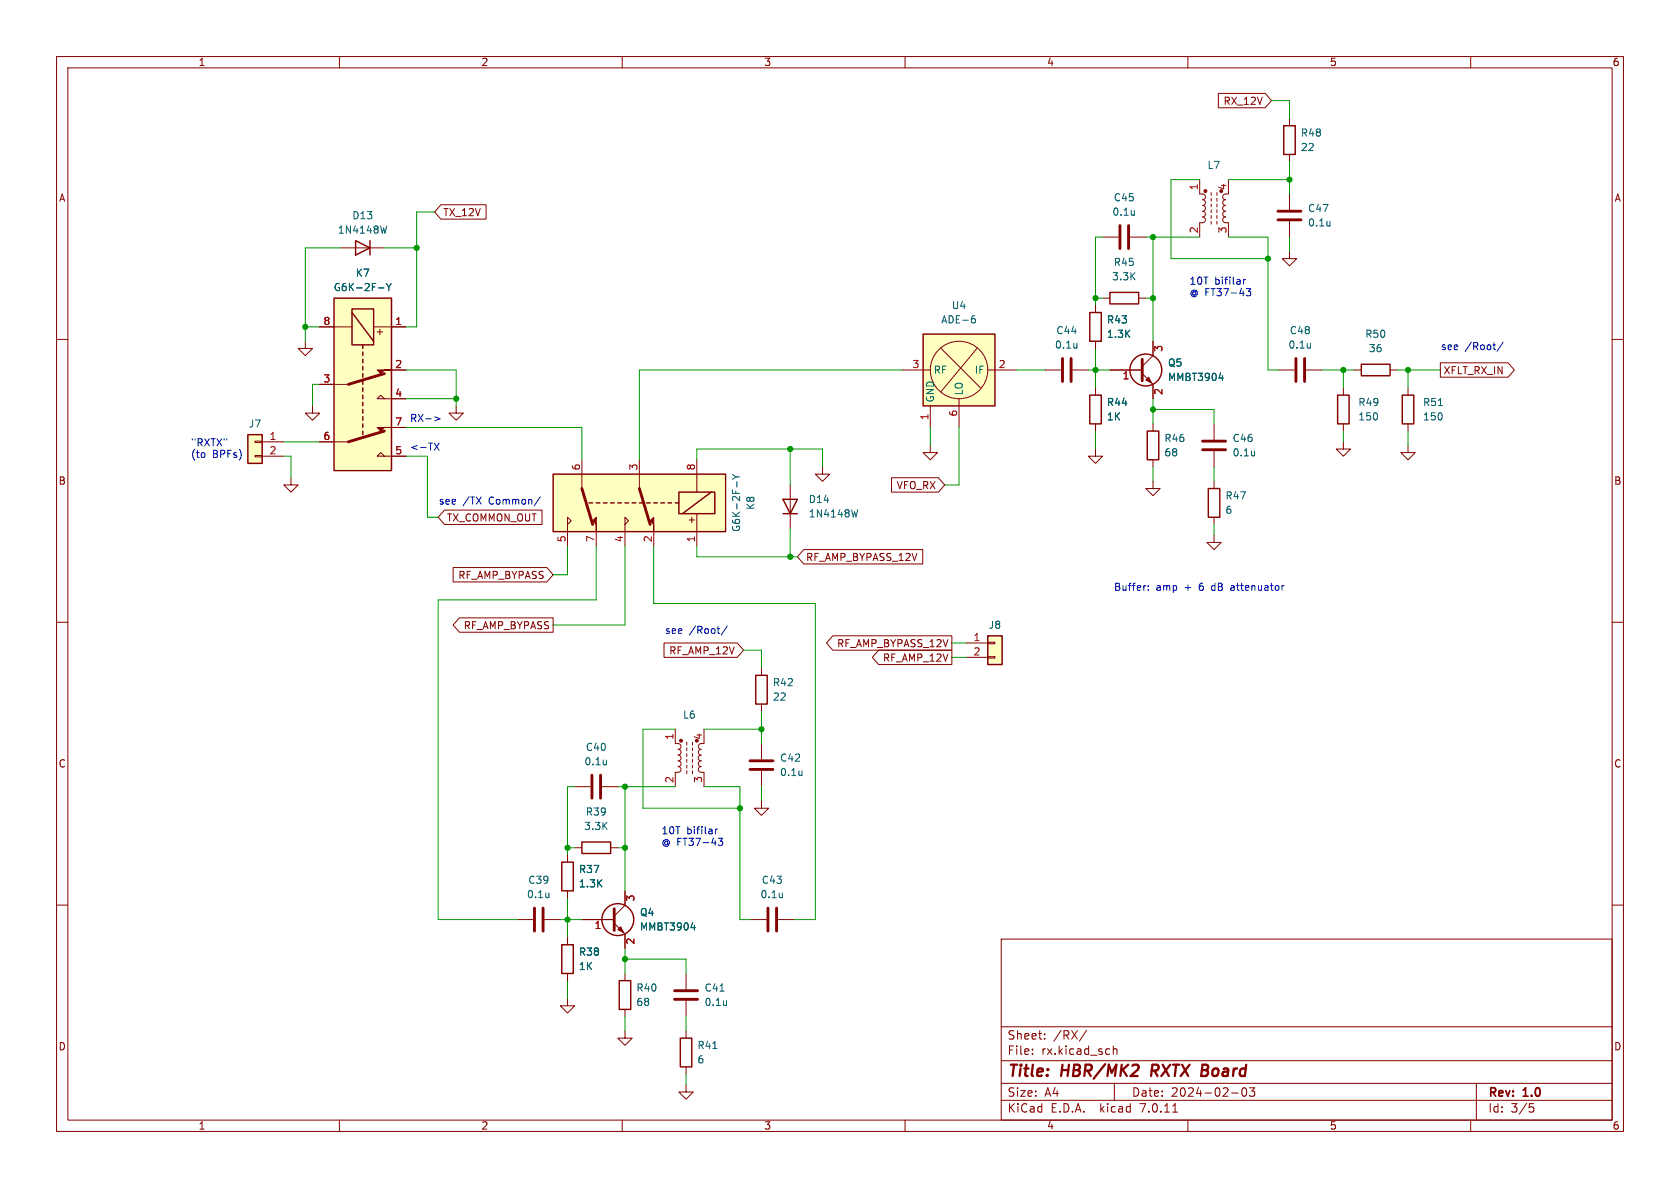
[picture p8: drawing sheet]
<svg xmlns="http://www.w3.org/2000/svg" width="297mm" height="210mm" viewBox="0 0 297 210" stroke-linecap="round" stroke-linejoin="round" font-family="sans-serif">
<g fill="none" stroke="#840000" stroke-width=".18">
<path d="M10 10h277v190h-277zM12 12h273v186h-273zM60 10v2M110 10v2M160 10v2M210 10v2M215.4 16.5h8.3l1.1 1.3-1.1 1.3h-8.3zM260 10v2M77.9 36.2h8v2.5h-8l-1.1-1.2zM212.1 31.8v2.5h.7l.3 .5-.2 .4-.3 .1 .3 .1 .2 .3-.1 .5-.4 .1 .3 .1 .2 .3-.1 .4-.4 .2 .4 .2 .1 .4-.2 .3-.3 .2 .4 .1 .1 .4-.3 .4-.7 .1v2.5M214.1 34v.5M214.1 35.1v.5"/>
<path d="M214.1 36.1v.5M214.1 37.1v.5M214.1 38.1v.5M214.1 39.1v.5M215.1 34v.5M215.1 35.1v.5M215.1 36.1v.5M215.1 37.1v.5M215.1 38.1v.5M215.1 39.1v.5M216.7 34.3l-.4 .1-.1 .3 .1 .5 .4 .1-.3 .1-.2 .3 .1 .4 .4 .2-.4 .2-.1 .5 .2 .2 .3 .1-.4 .2-.1 .4 .1 .3 .4 .2-.4 .1-.1 .4 .2 .4 .8 .1v2.5M217.2 31.8v2.5"/>
<path d="M228 21v1.2M228 27.3v1.3M228 34.3v2.8M228 39.1v2.8M10 60h2M56.5 57.8h5.7M60.3 43.8h7.6M66 57.8h5.8M193.7 54v1.2M194.9 52.7h1.3M194.9 41.9h2.8M199.8 41.9h2.8"/>
<path d="M201.3 52.7h1.3M228 44.5v1.2h1.2l-1.2 1.3-1.3-1.3h1.3M285 60h2M45.1 78h1.3v.2h-1.3zM46.4 78.1h3.8M54 60.3v1.3h1.2l-1.2 1.3-1.3-1.3h1.3M55.2 71.8v1.2h1.3l-1.3 1.3-1.2-1.3h1.2M56.5 78.1h5.1M56.5 67.9h5.1M67.9 70.5l-.6-.6-.6 .6h5.1M69.2 65.4h2.6M69.2 75.6h2.6"/>
<path d="M80.6 71.8v1.2h1.3l-1.3 1.3-1.2-1.3h1.2M159.4 65.4h5.1M164.5 78.7v1.3h1.2l-1.2 1.3-1.3-1.3h1.3M164.5 71.8v3.8M166.4 61.6l7 7M169.5 70.5v5.1M172.7 61.6l-6.3 7.6M174.6 65.4h5.1M184.8 65.4h2.8M189.6 65.4h2.8M193.7 79.4v1.2h1.2l-1.2 1.3-1.3-1.3h1.3M193.7 60.3v1.3"/>
<path d="M193.7 68.6v1.3M193.7 74.9v1.3M196.2 65.4h5.7M201.9 66l1.9 1.9v2.6M203.8 60.3v2.6l-1.9 1.9M203.8 74.9v1.3M214.6 74.9v2.8M214.6 79.8v2.8M226.1 65.4h2.8M230.9 65.4h2.8M237.5 78.1v1.3h1.3l-1.3 1.2-1.3-1.2h1.3M237.5 68.6v1.3"/>
<path d="M237.5 74.9v1.3M239.4 65.4h1.3M245.7 65.4h1.3M248.9 78.7v1.3h1.3l-1.3 1.3-1.3-1.3h1.3M248.9 68.6v1.3M248.9 74.9v1.3M254.6 64.1h12l1.1 1.3-1.1 1.3h-12zM45.1 80.5h1.3v.3h-1.3zM46.4 80.6h3.8M51.4 84.5v1.2h1.3l-1.3 1.3-1.2-1.3h1.2M67.9 80.6l-.6-.6-.6 .6h5.1M78.6 90.2h17.2v2.5h-17.2l-1.1-1.3z"/>
<path d="M100.3 92.7l.7-.6-.7-.7v5.1M102.9 81.3v5.1M105.4 94v2.5M110.5 92.7l.6-.6-.6-.7v5.1M113 81.3v5.1M115.6 94v2.5M123.2 81.3v5.7M123.2 90.8v5.7M139.7 85.7v7.6M142.1 97.2h21v2.5h-21l-1.1-1.3zM145.4 82.6v1.2h1.3l-1.3 1.3-1.3-1.3h1.3M157.6 84.5h8.3l1.1 1.2-1.1 1.3h-8.3z"/>
<path d="M203.8 85.1v1.3h1.3l-1.3 1.2-1.2-1.2h1.2M203.8 81.3v1.3M214.6 94.6v1.3h1.3l-1.3 1.3-1.2-1.3h1.2M214.6 85.1v1.3M214.6 91.4v1.3M10 110h2M80.1 100.3h16.6l1.1 1.3-1.1 1.3h-16.6zM81.2 109.2h16.6v2.6h-16.6l-1.1-1.3zM117.4 113.7h12.9l1.1 1.2-1.1 1.3h-12.9zM134.6 118.1v1.3M147.2 112.4h21.1v2.5h-21.1l-1.1-1.2zM155.3 114.9h13v2.6h-13l-1.1-1.3z"/>
<path d="M170.8 113.7h3.8M170.8 116.2h3.8M174.6 116.1h1.3v.2h-1.3zM174.6 113.5h1.3v.3h-1.3zM285 110h2M101.6 139.1h2.8M106.4 139.1h2.8M119.4 128.9v2.5l.7 .1 .3 .5-.2 .3-.3 .2 .3 .1 .2 .3-.1 .4-.4 .2 .3 .1 .2 .2-.1 .5-.4 .2 .4 .2 .1 .4-.2 .3-.3 .1 .4 .2 .1 .4-.3 .4h-.7v2.6M121.4 131.2v.5M121.4 132.2v.5M121.4 133.2v.5M121.4 134.2v.5"/>
<path d="M121.4 135.3v.5M121.4 136.3v.5M122.4 131.2v.5M122.4 132.2v.5M122.4 133.2v.5M122.4 134.2v.5M122.4 135.3v.5M122.4 136.3v.5M124 131.4l-.4 .2-.2 .3 .2 .4 .4 .2-.4 .1-.1 .3 .1 .4 .4 .2-.5 .2v.4l.2 .3 .3 .1-.4 .2-.1 .4 .1 .3 .4 .1-.4 .2-.2 .3 .3 .5h.8v2.6M124.5 128.9v2.5M134.6 124.5v1.2M134.6 131.4v2.8"/>
<path d="M134.6 136.3v2.8M10 160h2M100.3 151.1v1.3M100.3 157.5v1.3M101.6 149.9h1.3M107.9 149.9h1.3M110.5 157.5v2.5l-1.9 1.9M134.6 141.6v1.3h1.3l-1.3 1.2-1.3-1.2h1.3M285 160h2M91.4 162.6h2.8M96.3 162.6h2.8M100.3 176.5v1.3h1.3l-1.3 1.3-1.2-1.3h1.2"/>
<path d="M100.3 165.7v1.3M100.3 172.1v1.3M102.9 162.6h5.7M108.6 163.2l1.9 1.9v2.5M110.5 172.1v1.3M110.5 178.4v1.3M121.3 172.1v2.8M121.3 176.9v2.8M132.7 162.6h2.8M137.5 162.6h2.8M177 166h108v32h-108zM60 198v2"/>
<path d="M110 198v2M110.5 182.2v1.3h1.3l-1.3 1.3-1.3-1.3h1.3M121.3 191.8v1.2h1.3l-1.3 1.3-1.3-1.3h1.3M121.3 182.2v1.3M121.3 188.6v1.3M160 198v2M177 194.5h108M177 191.5h108M177 187.5h108M177 181.5h108M182.5 186.3v.1M182.5 185.5v.1"/>
<path d="M184.7 183.6v.1M184.7 182.8v.1M192.1 182.1l-1.3 2M196.8 184.9v1.5M196.8 185.5l.2-.1 .4 .1 .1 .9M197 191.5v3M207.3 196.6h.9M210 198v2M217.7 193.2h1.2M219.7 192.4l.2-.1a.81 .81 0 0 1 .6 .6 .81 .81 0 0 1-.3 .8l-.2 .1a.81 .81 0 0 1-.3-1.4zM220.9 192.3h.9l-.5 .6 .4 .1v.7l-.2 .1h-.4l-.2-.1M260 198v2"/>
<path d="M261 191.5v6.5M270.4 195.1h.7M270.5 195.7h.4l.3 .3-.2 .5-.5 .1"/>
<circle cx="169.5" cy="65.4" r="5.1"/>
</g>
<path d="M203.6 189.3h.8M203.7 188.2l-.2 2" fill="none" stroke="#840000" stroke-width=".4"/>
<g fill="none" stroke="#840000" stroke-width=".25">
<path d="M226.9 22.2h2.1v5.1h-2.1zM59.1 52.7h10.1v30.5h-10.1zM62.2 54.6h3.8v6.4h-3.8zM62.2 55.2l3.8 5.1M62.9 42.5l2.5 1.3-2.5 1.3zM65.4 42.5v2.6M163.2 59.1h12.7v12.7h-12.7zM192.7 55.2h2v5.1h-2zM196.2 51.7h5.1v2h-5.1zM43.8 76.8h2.6v5.1h-2.6zM64.1 61v.6M64.1 62.2v.7"/>
<path d="M64.1 63.5v.6M64.1 64.8v.6M64.1 66v.7M64.1 67.3v.6M64.1 68.6v.6M64.1 69.9v.6M64.1 71.1v.7M64.1 72.4v.6M64.1 73.7v.6M64.1 74.9v.7M64.1 76.2v.6M192.7 69.9h2v5h-2z"/>
<path d="M202.8 76.2h2.1v5.1h-2.1zM236.5 69.9h2v5h-2zM240.7 64.4h5v2h-5zM247.9 69.9h2v5h-2zM97.8 83.8h30.5v10.2h-30.5zM104.1 88.9h.7M105.4 88.9h.6M106.7 88.9h.6M107.9 88.9h.7M109.2 88.9h.7M110.5 88.9h.6M111.8 88.9h.6"/>
<path d="M113 88.9h.7M114.3 88.9h.6M115.6 88.9h.6M116.8 88.9h.7M118.1 88.9h.6M119.4 88.9h.6M120 87h6.4v3.8h-6.4zM125.7 87l-5.1 3.8M138.4 88.3h2.6l-1.3 2.5zM138.4 90.8h2.6M213.6 86.4h2v5h-2zM133.6 119.4h2v5.1h-2z"/>
<path d="M174.6 112.4h2.6v5.1h-2.6zM99.3 152.4h2v5.1h-2zM102.9 148.8h5v2.1h-5zM99.3 167h2v5.1h-2zM109.5 173.4h2v5h-2zM120.3 183.5h2v5.1h-2z"/>
<circle cx="202.6" cy="65.4" r="2.82"/>
<circle cx="109.2" cy="162.6" r="2.82"/>
</g>
<g fill="none" stroke="#840000" stroke-width=".51">
<path d="M198 39.9v4M199.5 39.9v4M225.9 37.3h4.1M225.9 38.9h4.1M67.9 66l-6.3 1.9M67.9 76.2l-6.3 1.9M187.8 63.4v4M189.4 63.4v4M201.9 63.5v3.8M212.6 78h4.1M212.6 79.5h4.1M229.1 63.4v4"/>
<path d="M230.6 63.4v4M102.9 86.4l1.9 6.3M113 86.4l1.9 6.3M104.6 137v4.1M106.2 137v4.1M132.6 134.5h4.1M132.6 136h4.1M94.5 160.5v4.1M96 160.5v4.1M108.6 160.7v3.8M119.3 175.1h4M119.3 176.7h4"/>
<path d="M135.8 160.5v4.1M137.3 160.5v4.1"/>
</g>
<g fill="none" stroke="#006464" stroke-width=".18">
<path d="M68.4 39.9l-.3 1.3M200.5 37.2v.8M200.5 37.9v.1M235.1 39.1v.8M235.1 39.8v.1M66.9 50.9h1M68.3 50.1l.4 .7M68.7 50.8v.6M69.2 50.1l-.5 .7M172 56.3l.3 .1 .1 .2v.4l-.4 .1M172.3 55.8l-.3 .1M190.4 60.7v.8"/>
<path d="M190.4 61.4l-.1 .1M215.5 66.8h.8M216.1 66.4v.9M221.8 79.7v.9M231.7 60.7v.8M231.7 61.4l-.1 .1M254.3 71.7h.7M129.5 83.9l.6 .4M130.1 84.3h.7M130.1 84.3l-.6 .4M130.3 85.2v.9M151.6 90.1l-.3 1.3"/>
<path d="M221.8 80.5h-.1M107.2 134.4v.8M107.2 135.1h-.1M141.8 136.3v.8M141.8 137h-.1M97 157.8v.9M97 158.6h.1M138.3 157.8v.9M138.3 158.6h-.1M122.2 164h.7M122.8 163.6v.8M127.3 175.2h.7"/>
<path d="M128.4 176.9v.8M128.4 177.6v.1M126 185.4h.7"/>
</g>
<g fill="#840000" stroke="#840000" stroke-width=".18">
<path d="M66.7 65.4h2.5h-1.3l-.6 .6z"/>
<path d="M66.7 75.6h2.5h-1.3l-.6 .6z"/>
<path d="M202.6 67.2l.5-.5 .5 1z"/>
<path d="M109.2 164.3l.5-.5 .5 1z"/>
<path d="M114.9 92.1l.7-.7v2.6v-1.3z"/>
<path d="M104.8 92.1l.6-.7v2.6v-1.3z"/>
<circle cx="120.4" cy="130.9" r=".25"/>
<circle cx="213.1" cy="33.8" r=".25"/>
</g>
<g fill="#ffffc2" stroke="#ffffc2" stroke-width=".18">
<path d="M43.8 76.8h2.6v5.1h-2.6z"/>
<path d="M59.1 52.7h10.1v30.5h-10.1z"/>
<path d="M163.2 59.1h12.7v12.7h-12.7z"/>
<path d="M97.8 83.8h30.5v10.2h-30.5z"/>
<path d="M174.6 112.4h2.6v5.1h-2.6z"/>
</g>
<g fill="none" stroke="#0000c2" stroke-width=".18">
<path d="M219.8 49.4v.8M220.2 49.4l-.4 .2M220.3 51h.8l-.4 .5 .3 .1v.6l-.1 .1-.6-.1M76.8 78.3l.8 1.3M76.8 73.7l1 .3-1 .4M77.6 78.3l-.8 1.3M263.9 61h.5M264.3 61.8h.1M265.7 60.5l-1 1.6M95.5 87.8l-1.1 1.6M126.8 111.1h.5M127.1 112h.2"/>
<path d="M128.6 110.7l-1.1 1.6M202.5 103.5h.1M203 104.2v.2M203 103.6v.1M217.8 103.5l-.2 .1M217.8 103.9l-.2 .2 .2 .3M227 103.5l-.2 .1M126.5 146.6v.8M126.9 146.6l-.4 .2M127 148.2h.8l-.5 .5 .4 .1v.5l-.2 .1-.5-.1"/>
</g>
<g fill="none" stroke="#009600" stroke-width=".18">
<path d="M224.8 17.8h3.2v3.2M76.8 37.5h-3.1v20.3h-1.9M212.1 31.8h-5.1v13.9h17.2M217.2 31.8h10.8M228 28.6v5.7M54 57.8h2.5M60.3 43.8h-6.3v16.5M67.9 43.8h5.8M193.7 52.7h1.2M194.9 41.9h-1.2v12.1M202.6 41.9h9.5M202.6 52.7h1.2"/>
<path d="M203.8 41.9v18.4M217.2 41.9h7v23.5h1.9M228 41.9v2.6M50.2 78.1h6.3M56.5 67.9h-1.3v3.9M71.8 65.4h8.8v6.4M71.8 75.6h31.1v5.7M71.8 70.5h8.8M139.7 79.4v6.3M159.4 65.4h-46.4v15.9M164.5 75.6v3.1M169.5 75.6v10.1h-2.5"/>
<path d="M179.7 65.4h5.1M192.4 65.4h3.8M193.7 61.6v7M193.7 76.2v3.2M203.8 72.4h10.8v2.5M203.8 70.5v4.4M233.7 65.4h5.7M237.5 65.4v3.2M237.5 76.2v1.9M247 65.4h7.6M248.9 65.4v3.2M248.9 76.2v2.5"/>
<path d="M50.2 80.6h1.2v3.9M71.8 80.6h3.8v10.8h1.9M100.3 96.5v5.1h-2.5M105.4 96.5v9.5h-27.9v56.6h13.9M110.5 96.5v14h-12.7M115.6 96.5v10.2h28.5v55.9h-3.8M123.2 96.5v1.9h17.8M123.2 81.3v-1.9h22.2v3.2M139.7 93.3v5.1M203.8 82.6v2.5M214.6 82.6v2.5M214.6 92.7v1.9"/>
<path d="M131.4 114.9h3.2v3.2M168.3 113.7h2.5M168.3 116.2h2.5M101.6 139.1h-1.3v12M109.2 139.1h10.2M110.5 139.1v18.4M119.4 128.9h-5.7v14h17.1M124.5 139.1h6.3v23.5h1.9M124.5 128.9h10.1M134.6 125.7v5.7M134.6 139.1v2.5M100.3 158.8v6.9"/>
<path d="M100.3 149.9h1.3M109.2 149.9h1.3M99.1 162.6h3.8M100.3 173.4v3.1M110.5 167.6v4.5M110.5 179.7v2.5M110.5 169.5h10.8v2.6M121.3 179.7v2.5M121.3 189.9v1.9"/>
</g>
<g fill="#009600" stroke="#009600" stroke-width=".18">
<circle cx="203.8" cy="52.7" r=".46"/>
<circle cx="203.8" cy="41.9" r=".46"/>
<circle cx="228" cy="31.8" r=".46"/>
<circle cx="139.7" cy="79.4" r=".46"/>
<circle cx="139.7" cy="98.4" r=".46"/>
<circle cx="134.6" cy="128.9" r=".46"/>
<circle cx="130.8" cy="142.9" r=".46"/>
<circle cx="193.7" cy="65.4" r=".46"/>
<circle cx="193.7" cy="52.7" r=".46"/>
<circle cx="203.8" cy="72.4" r=".46"/>
<circle cx="110.5" cy="139.1" r=".46"/>
<circle cx="100.3" cy="149.9" r=".46"/>
<circle cx="100.3" cy="162.6" r=".46"/>
<circle cx="110.5" cy="149.9" r=".46"/>
<circle cx="110.5" cy="169.5" r=".46"/>
<circle cx="80.6" cy="70.5" r=".46"/>
<circle cx="54" cy="57.8" r=".46"/>
<circle cx="73.7" cy="43.8" r=".46"/>
<circle cx="237.5" cy="65.4" r=".46"/>
<circle cx="224.2" cy="45.7" r=".46"/>
<circle cx="248.9" cy="65.4" r=".46"/>
</g>
<g font-size="2.8" fill="#840000">
<text x="178" y="190.9">Title:</text>
<text x="187.7" y="190.9">HBR/MK2</text>
<text x="204.4" y="190.9">RXTX Board</text>
</g>
<g font-size="2.1" fill="#840000">
<text x="178" y="184">Sheet:</text>
<text x="186.2" y="184">/RX/</text>
<text x="178" y="186.7">File:</text>
<text x="184.1" y="186.7">rx.kicad_sch</text>
<text x="178" y="196.9">KiCad</text>
<text x="178" y="194.1">Size:</text>
<text x="184.7" y="194.1">A4</text>
<text x="185.7" y="196.9">E.D.A.</text>
<text x="194.6" y="196.9">kicad</text>
<text x="200" y="194.1">Date:</text>
<text x="201.8" y="196.9">7.0.11</text>
<text x="207" y="194.1">2024-02-03</text>
<text x="263" y="194.3">Rev:</text>
<text x="263" y="196.9">Id:</text>
<text x="267.1" y="196.9">3/5</text>
<text x="269.4" y="194.3">1.0</text>
</g>
<g font-size="1.8" fill="#840000">
<text x="35" y="11.9">1</text>
<text x="85" y="11.9">2</text>
<text x="135" y="11.9">3</text>
<text x="185" y="11.9">4</text>
<text x="235" y="11.9">5</text>
<text x="285" y="11.9">6</text>
<text x="216.2" y="18.7">RX_12V</text>
<text x="10.3" y="35.9">A</text>
<text x="285.3" y="35.9">A</text>
<text x="78.3" y="38.4">TX_12V</text>
<text x="67.9" y="59.6" transform="rotate(-90 67.9 59.6)">+</text>
<text x="255.1" y="66.4">XFLT_RX_IN</text>
<text x="10.3" y="85.9">B</text>
<text x="158.4" y="86.7">VFO_RX</text>
<text x="285.3" y="85.9">B</text>
<text x="78.9" y="92.4">TX_COMMON_OUT</text>
<text x="121.4" y="92.7">+</text>
<text x="142.4" y="99.4">RF_AMP_BYPASS_12V</text>
<text x="80.9" y="102.6">RF_AMP_BYPASS</text>
<text x="81.9" y="111.4">RF_AMP_BYPASS</text>
<text x="118.2" y="115.9">RF_AMP_12V</text>
<text x="147.9" y="114.6">RF_AMP_BYPASS_12V</text>
<text x="156" y="117.2">RF_AMP_12V</text>
<text x="10.3" y="135.9">C</text>
<text x="285.3" y="135.9">C</text>
<text x="10.3" y="185.9">D</text>
<text x="285.3" y="185.9">D</text>
<text x="35" y="199.9">1</text>
<text x="85" y="199.9">2</text>
<text x="135" y="199.9">3</text>
<text x="185" y="199.9">4</text>
<text x="235" y="199.9">5</text>
<text x="285" y="199.9">6</text>
</g>
<g font-size="1.8" fill="#006464">
<text x="229.9" y="24.4">R48</text>
<text x="229.9" y="26.9">22</text>
<text x="196.8" y="35.8">C45</text>
<text x="213.4" y="30.1">L7</text>
<text x="59.6" y="41.5">1N4148W</text>
<text x="62.2" y="39">D13</text>
<text x="196.6" y="38.3">0.1u</text>
<text x="231.1" y="37.7">C47</text>
<text x="231.1" y="40.2">0.1u</text>
<text x="196.8" y="47.2">R45</text>
<text x="58.9" y="51.7">G6K-2F-Y</text>
<text x="62.8" y="49.1">K7</text>
<text x="196.5" y="49.8">3.3K</text>
<text x="166.3" y="57.4">ADE-6</text>
<text x="168.2" y="54.8">U4</text>
<text x="186.6" y="59.3">C44</text>
<text x="195.6" y="57.4">R43</text>
<text x="195.6" y="59.9">1.3K</text>
<text x="227.9" y="59.3">C48</text>
<text x="241.3" y="59.9">R50</text>
<text x="186.4" y="61.8">0.1u</text>
<text x="206.4" y="65">Q5</text>
<text x="227.7" y="61.8">0.1u</text>
<text x="241.9" y="62.5">36</text>
<text x="165" y="66.3">RF</text>
<text x="165.3" y="71.2" transform="rotate(-90 165.3 71.2)">GND</text>
<text x="170.4" y="70" transform="rotate(-90 170.4 70)">LO</text>
<text x="172.2" y="66.3">IF</text>
<text x="195.6" y="72">R44</text>
<text x="206.4" y="67.5">MMBT3904</text>
<text x="240" y="72">R49</text>
<text x="251.5" y="72">R51</text>
<text x="43.9" y="75.8">J7</text>
<text x="195.6" y="74.5">1K</text>
<text x="240" y="74.5">150</text>
<text x="251.5" y="74.5">150</text>
<text x="205.7" y="78.3">R46</text>
<text x="205.7" y="80.9">68</text>
<text x="217.8" y="78.3">C46</text>
<text x="217.8" y="80.9">0.1u</text>
<text x="142.9" y="89.1">D14</text>
<text x="216.5" y="88.5">R47</text>
<text x="131" y="94.1" transform="rotate(-90 131 94.1)">G6K-2F-Y</text>
<text x="133.6" y="90.2" transform="rotate(-90 133.6 90.2)">K8</text>
<text x="142.9" y="91.7">1N4148W</text>
<text x="216.5" y="91">6</text>
<text x="174.7" y="111.4">J8</text>
<text x="136.5" y="121.5">R42</text>
<text x="136.5" y="124.1">22</text>
<text x="120.7" y="127.2">L6</text>
<text x="103.2" y="135.5">0.1u</text>
<text x="103.5" y="132.9">C40</text>
<text x="137.8" y="134.8">C42</text>
<text x="137.8" y="137.4">0.1u</text>
<text x="103.2" y="146.9">3.3K</text>
<text x="103.5" y="144.4">R39</text>
<text x="102.2" y="154.5">R37</text>
<text x="93.1" y="159">0.1u</text>
<text x="93.3" y="156.4">C39</text>
<text x="102.2" y="157.1">1.3K</text>
<text x="134.3" y="159">0.1u</text>
<text x="134.6" y="156.4">C43</text>
<text x="113" y="162.2">Q4</text>
<text x="113" y="164.7">MMBT3904</text>
<text x="102.2" y="171.7">1K</text>
<text x="102.2" y="169.1">R38</text>
<text x="112.4" y="175.5">R40</text>
<text x="112.4" y="178">68</text>
<text x="124.5" y="175.5">C41</text>
<text x="124.5" y="178">0.1u</text>
<text x="123.2" y="185.6">R41</text>
<text x="123.2" y="188.2">6</text>
</g>
<g font-size="1.8" fill="#a90000">
<text x="211.8" y="33.7" transform="rotate(-90 211.8 33.7)">1</text>
<text x="216.9" y="33.7" transform="rotate(-90 216.9 33.7)">4</text>
<text x="211.8" y="41.3" transform="rotate(-90 211.8 41.3)">2</text>
<text x="216.9" y="41.3" transform="rotate(-90 216.9 41.3)">3</text>
<text x="57.1" y="57.5">8</text>
<text x="69.8" y="57.5">1</text>
<text x="69.8" y="65.2">2</text>
<text x="161.2" y="65.2">3</text>
<text x="176.5" y="65.2">2</text>
<text x="205.8" y="62.3" transform="rotate(-90 205.8 62.3)">3</text>
<text x="57.1" y="67.7">3</text>
<text x="69.8" y="70.2">4</text>
<text x="198.4" y="67.4">1</text>
<text x="205.8" y="69.9" transform="rotate(-90 205.8 69.9)">2</text>
<text x="47.6" y="77.9">1</text>
<text x="57.1" y="77.9">6</text>
<text x="69.8" y="75.3">7</text>
<text x="164.2" y="74.4" transform="rotate(-90 164.2 74.4)">1</text>
<text x="169.3" y="73.7" transform="rotate(-90 169.3 73.7)">6</text>
<text x="47.6" y="80.4">2</text>
<text x="69.8" y="80.4">5</text>
<text x="102.6" y="83.3" transform="rotate(-90 102.6 83.3)">6</text>
<text x="112.8" y="83.3" transform="rotate(-90 112.8 83.3)">3</text>
<text x="122.9" y="83.3" transform="rotate(-90 122.9 83.3)">8</text>
<text x="100.1" y="96" transform="rotate(-90 100.1 96)">5</text>
<text x="105.2" y="96" transform="rotate(-90 105.2 96)">7</text>
<text x="110.2" y="96" transform="rotate(-90 110.2 96)">4</text>
<text x="115.3" y="96" transform="rotate(-90 115.3 96)">2</text>
<text x="122.9" y="96" transform="rotate(-90 122.9 96)">1</text>
<text x="172" y="113.4">1</text>
<text x="172" y="116">2</text>
<text x="119.1" y="130.9" transform="rotate(-90 119.1 130.9)">1</text>
<text x="124.2" y="130.9" transform="rotate(-90 124.2 130.9)">4</text>
<text x="119.1" y="138.5" transform="rotate(-90 119.1 138.5)">2</text>
<text x="124.2" y="138.5" transform="rotate(-90 124.2 138.5)">3</text>
<text x="112.5" y="159.5" transform="rotate(-90 112.5 159.5)">3</text>
<text x="105" y="164.5">1</text>
<text x="112.5" y="167.1" transform="rotate(-90 112.5 167.1)">2</text>
</g>
<g font-size="1.8" fill="#0000c2">
<text x="210.2" y="50.4">10T</text>
<text x="210.2" y="52.5">@ FT37-43</text>
<text x="214.7" y="50.4">bifilar</text>
<text x="254.6" y="62">see</text>
<text x="259" y="62">/Root/</text>
<text x="72.4" y="74.7">RX-&gt;</text>
<text x="33.7" y="79">&quot;RXTX&quot;</text>
<text x="33.7" y="81">(to</text>
<text x="37.5" y="81">BPFs)</text>
<text x="72.4" y="79.8">&lt;-TX</text>
<text x="77.5" y="89.3">see</text>
<text x="81.8" y="89.3">/TX</text>
<text x="86.5" y="89.3">Common/</text>
<text x="196.8" y="104.5">Buffer:</text>
<text x="204.4" y="104.5">amp</text>
<text x="209.5" y="104.5">+</text>
<text x="212.3" y="104.5">6</text>
<text x="214.7" y="104.5">dB</text>
<text x="218.2" y="104.5">attenuator</text>
<text x="117.5" y="112.1">see</text>
<text x="121.9" y="112.1">/Root/</text>
<text x="116.8" y="147.6">10T</text>
<text x="116.8" y="149.6">@ FT37-43</text>
<text x="121.4" y="147.6">bifilar</text>
</g>
</svg>
